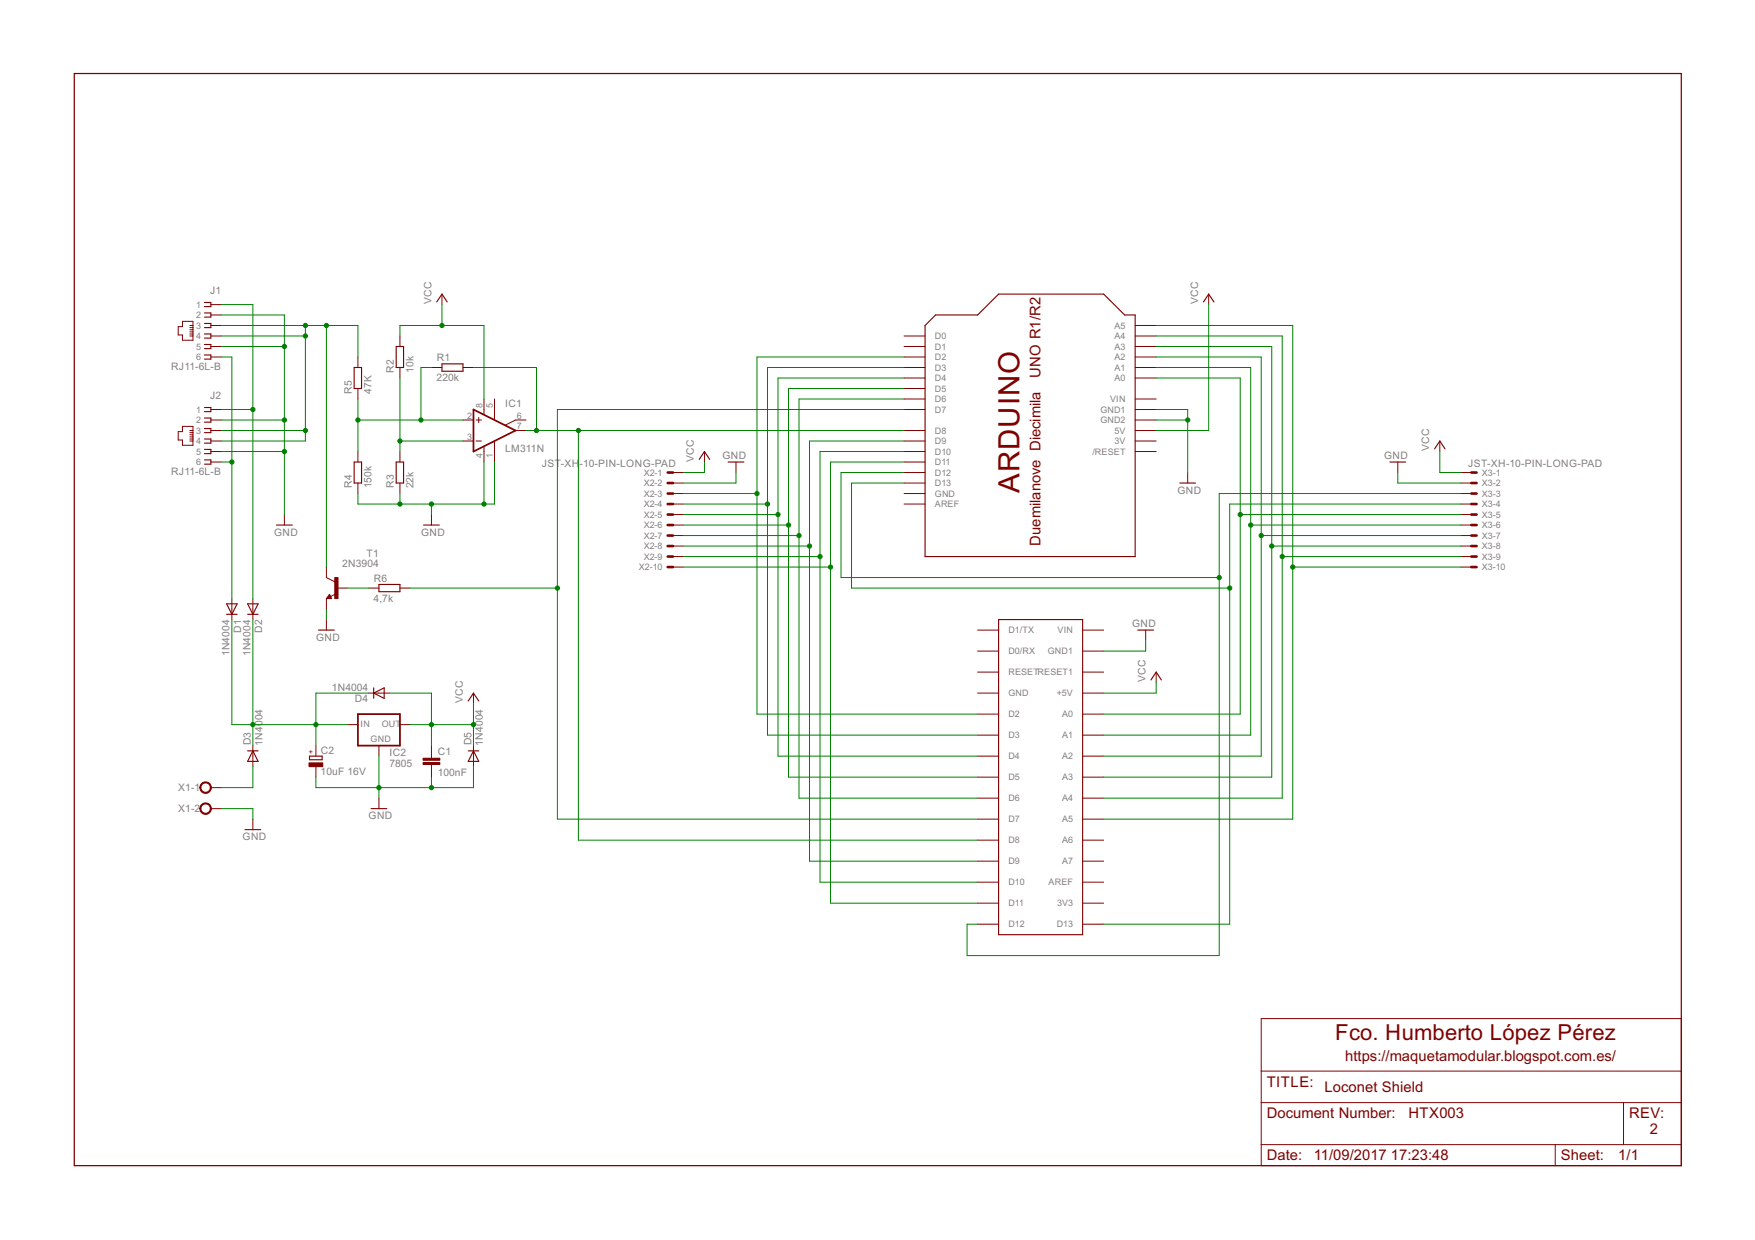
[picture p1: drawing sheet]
<svg xmlns="http://www.w3.org/2000/svg" width="297mm" height="210mm" viewBox="0 0 297 210" stroke-linecap="round" stroke-linejoin="round" font-family="sans-serif">
<g fill="none" stroke="#800000" stroke-width=".19">
<path d="M34.6 51.2h1.1v.7h-1.1M34.6 53h1.1v.7h-1.1M34.6 54.8h1.1v.7h-1.1M34.6 56.5h1.1v.7h-1.1M34.6 58.3h1.1v.7h-1.1M67.1 58.7h1.2v3.5h-1.2zM73.9 51.1l.9-1.3 .9 1.3M156.6 55.1l1.7-1.8h7.2l3.5-3.5h17.8l3.6 3.5h1.7v40.9h-35.5zM203.7 51.1l.9-1.3 .9 1.3M34.6 60.1h1.1v.7h-1.1M34.6 69h1.1v.7h-1.1M34.6 70.8h1.1v.7h-1.1"/>
<path d="M34.6 72.5h1.1v.7h-1.1M34.6 74.3h1.1v.7h-1.1M34.6 76.1h1.1v.7h-1.1M34.6 77.9h1.1v.7h-1.1M59.9 62.2h1.3v3.6h-1.3zM59.9 78.2h1.3v3.6h-1.3zM67.1 78.2h1.2v3.6h-1.2zM74.8 61.6h3.6v1.2h-3.6zM118.3 77.8l.9-1.4 .9 1.4M123.2 78.2h2.7M235.2 78.2h2.7M242.8 76l.9-1.3 .9 1.3"/>
<path d="M46.8 88.9h2.7M64.1 98.9h3.6v1.3h-3.6zM71.7 88.9h2.7M199.7 81.8h2.7M38.4 102.2h1.7l-.9 1.8zM38.4 104h1.7M41.9 104h1.8M41.9 102.2h1.8l-.9 1.8zM53.9 106.7h2.7M55.8 101l-.1 .2h.2l-.1-.4-.4 .4h.5M63.2 117.3l1.8-.9v1.8zM63.2 116.4v1.8"/>
<path d="M79.2 118.7l.9-1.4 .9 1.4M169 104.9h14.2v53.3h-14.2zM192.6 106.7h2.6M194.8 115.1l.9-1.3 .9 1.3M41.9 127.1h1.8M42.8 127.1l.9 1.8h-1.8zM52.4 128h2.1v.6h-2.1zM62.8 136.9h2.7M79.2 127.1h1.8M80.1 127.1l.9 1.8h-1.8zM41.5 140.4h2.6"/>
</g>
<g fill="none" stroke="#800000" stroke-width=".17">
<path d="M30.9 54.4h1.8v3.2h-1.8v-.9h-.7v-1.4h.7zM32.1 56.9h.6M32.1 55.1h.6M32.1 55.5h.6M32.1 55.8h.6M32.1 56.2h.6M32.1 56.5h.6M35.7 56.9h1.8M35.7 58.7h1.8M35.7 55.1h1.8M35.7 51.6h1.8M35.7 53.3h1.8"/>
<path d="M67.7 56.9v1.8M74.8 49.8v1.8M153 56.9h3.6M153 58.7h3.6M192.1 56.9h3.6M192.1 58.7h3.6M192.1 55.1h3.6M204.6 49.8v1.8M30.9 72.2h1.8v3.2h-1.8v-.9h-.7v-1.4h.7zM32.1 72.9h.6M32.1 74.7h.6M32.1 73.2h.6"/>
<path d="M32.1 73.6h.6M32.1 74h.6M32.1 74.3h.6M35.7 60.4h1.8M35.7 69.3h1.8M35.7 72.9h1.8M35.7 74.7h1.8M35.7 76.4h1.8M35.7 78.2h1.8M35.7 71.1h1.8M60.6 60.4v1.8M60.6 65.8v1.7"/>
<path d="M60.6 76.4v1.8M67.7 62.2v1.8M67.7 76.4v1.8M73 62.2h1.8M78.4 62.2h1.7M78.4 74.7h1.7M78.4 71.1h1.7M80.6 74.7h.9M80.6 71.1h.9M81 70.7v.8M81.9 67.5v2.7M81.9 75.6v2.6"/>
<path d="M83.7 67.5v3.6M83.7 74.7v3.5M87.2 72.9h1.8M89 71.1h-1.8l-1.7 .9M113.9 80h1.8M119.2 76.4v1.8M124.6 78.2v1.8M153 60.4h3.6M153 62.2h3.6M153 64h3.6M153 65.8h3.6M153 67.5h3.6"/>
<path d="M153 69.3h3.6M153 72.9h3.6M153 74.7h3.6M153 76.4h3.6M153 78.2h3.6M153 80h3.6M192.1 60.4h3.6M192.1 62.2h3.6M192.1 64h3.6M192.1 67.5h3.6M192.1 69.3h3.6M192.1 72.9h3.6"/>
<path d="M192.1 74.7h3.6M192.1 76.4h3.6M192.1 71.1h3.6M201 80v1.8M236.6 78.2v1.8M243.7 74.7v1.7M247.2 80h1.8M48.1 87.1v1.8M55.2 96v1.8l1.5 .7M57 99.5h1.8M60.6 81.8v1.7M62.4 99.5h1.7"/>
<path d="M67.7 81.8v1.7M67.7 99.5h1.8M73 87.1v1.8M113.9 81.8h1.8M113.9 83.5h1.8M113.9 85.3h1.8M113.9 87.1h1.8M113.9 88.9h1.8M113.9 90.7h1.8M113.9 92.4h1.8M113.9 94.2h1.8M113.9 96h1.8"/>
<path d="M153 81.8h3.6M153 83.5h3.6M153 85.3h3.6M247.2 81.8h1.8M247.2 83.5h1.8M247.2 85.3h1.8M247.2 87.1h1.8M247.2 88.9h1.8M247.2 90.7h1.8M247.2 92.4h1.8M247.2 94.2h1.8M247.2 96h1.8"/>
<path d="M39.2 101.3v3.6M42.8 101.3v3.6M55.2 101.3v1.8M55.2 104.9v1.8M55.8 100.6l.3 .7h-.9zM56.8 100.5l-.9 .5M62.4 117.3h3.5M80.1 117.3v1.8M165.5 117.3h3.5M165.5 106.7h3.5M165.5 110.2h3.5M165.5 113.8h3.5"/>
<path d="M183.2 117.3h3.6M183.2 106.7h3.6M183.2 110.2h3.6M183.2 113.8h3.6M193.9 106.7v1.7M195.7 113.8v1.7M35.7 133.3h1.8M35.7 136.9h1.8M42.8 126.2v3.6M42.8 138.7v1.7M53.5 126.2v1.8M53.5 129.8v1.8"/>
<path d="M58.8 122.7h1.8M64.1 126.2v1.8M64.1 135.1v1.8M67.7 122.7h1.8M73 126.2v2.2M73 129.4v2.2M80.1 126.2v3.6M165.5 120.9h3.5M165.5 124.4h3.5M165.5 128h3.5M165.5 131.6h3.5M165.5 135.1h3.5"/>
<path d="M165.5 138.7h3.5M183.2 120.9h3.6M183.2 124.4h3.6M183.2 128h3.6M183.2 131.6h3.6M183.2 135.1h3.6M183.2 138.7h3.6M165.5 142.2h3.5M165.5 145.8h3.5M165.5 149.3h3.5M165.5 152.9h3.5M165.5 156.4h3.5"/>
<path d="M183.2 142.2h3.6M183.2 145.8h3.6M183.2 149.3h3.6M183.2 152.9h3.6M183.2 156.4h3.6M213.5 172.4h71.1v24.9h-71.1zM213.5 186.6h71.1M213.5 193.8h71.1M213.5 181.3h71.1M263.2 193.8v3.5M274.8 186.6v7.2"/>
</g>
<path d="M80.1 69.3l7.1 3.6-7.1 3.5zM60.6 120.9h7.1v5.3h-7.1z" fill="none" stroke="#800000" stroke-width=".3"/>
<g fill="#800000" stroke="#800000" stroke-width=".17">
<path d="M56.7 97.8h.5v3.5h-.5z"/>
<path d="M71.6 129.1h2.8v.3h-2.8z"/>
<path d="M71.6 128.4h2.8v.3h-2.8z"/>
<path d="M52.3 129.1h2.3v.7h-2.3z"/>
</g>
<g fill="#800000" stroke="#800000" stroke-width=".17">
<path d="M34.2 132.6a.97 .97 0 0 1 1.5 .3 .97 .97 0 0 1-.7 1.4 .97 .97 0 0 1-1.2-1h.2a.8 .8 0 0 1 1.1-.7 .8 .8 0 0 1 .2 1.3 .8 .8 0 0 1-1.3-.3v-.3h-.2l.1-.3z" fill-rule="evenodd"/>
<path d="M34.2 136.1a.97 .97 0 0 1 1.5 .3 .97 .97 0 0 1-.7 1.4 .97 .97 0 0 1-1.2-.9h.2a.8 .8 0 0 1 1.1-.8 .8 .8 0 0 1 .2 1.3 .8 .8 0 0 1-1.3-.3v-.2h-.2l.1-.3z" fill-rule="evenodd"/>
</g>
<g fill="none" stroke="#800000" stroke-width=".44">
<path d="M113 80h.9M249 80h.9M113 81.8h.9M113 83.5h.9M113 85.3h.9M113 87.1h.9M113 88.9h.9M113 90.7h.9M113 92.4h.9M113 94.2h.9M113 96h.9M249 81.8h.9"/>
<path d="M249 83.5h.9M249 85.3h.9M249 87.1h.9M249 88.9h.9M249 90.7h.9M249 92.4h.9M249 94.2h.9M249 96h.9"/>
</g>
<path d="M12.6 12.4h272v184.9h-272z" fill="none" stroke="#800000" stroke-width=".21"/>
<g fill="none" stroke="#008000" stroke-width=".17">
<path d="M37.5 55.1h23.1v5.3M37.5 53.3h10.6v33.8M37.5 58.7h10.6M37.5 51.6h5.3v49.7M37.5 56.9h14.2M51.7 55.1v19.6h-14.2M55.2 55.1v40.9M67.7 56.9v-1.8h14.2v12.4M74.8 51.6v3.5M195.7 55.1h23.1v83.6h-32M195.7 58.7h19.5v72.9h-28.4M195.7 56.9h21.3v78.2h-30.2"/>
<path d="M204.6 51.6v21.3h-8.9M37.5 71.1h10.6M37.5 72.9h14.2M37.5 76.4h10.6M37.5 69.3h5.3M37.5 60.4h1.7v40.9M37.5 78.2h1.7M60.6 71.1h17.8M60.6 67.5v8.9M67.7 64v12.4M67.7 74.7h10.7M73 62.2h-1.8v8.9"/>
<path d="M80.1 62.2h10.7v10.7M81.9 78.2v7.1M83.7 78.2v7.1h-23.1v-1.8M89 72.9h64M97.9 72.9v69.3h67.6M119.2 78.2v1.8h-3.5M124.6 80v1.8h-8.9M153 62.2h-23.1v62.2h35.6M153 74.7h-16v71.1h28.5M153 80h-10.7v17.8h64.1M153 76.4h-14.2v72.9h26.7M153 69.3h-58.7v69.4h71.2"/>
<path d="M153 78.2h-12.4v74.7h24.9M153 60.4h-24.9v60.5h37.4M153 64h-21.3v64h33.8M153 65.8h-19.5v65.8h32M153 67.5h-17.8v67.6h30.3M195.7 71.1h5.3M195.7 62.2h16v62.2h-24.9M195.7 69.3h5.3v10.7M195.7 60.4h17.8v67.6h-26.7M195.7 64h14.2v56.9h-23.1M236.6 80v1.8h10.6M243.7 76.4v3.6h3.5"/>
<path d="M58.8 99.5h3.6M67.7 83.5v1.8M69.5 99.5h24.8M73 85.3v1.8M115.7 85.3h14.2M115.7 83.5h12.4M115.7 87.1h16M115.7 88.9h17.8M115.7 90.7h19.5M115.7 92.4h21.3M115.7 94.2h23.1M115.7 96h24.9"/>
<path d="M153 81.8h-8.9v17.7h64M209.9 87.1h37.3M211.7 88.9h35.5M213.5 90.7h33.7M215.2 92.4h32M217 94.2h30.2M218.8 96h28.4M247.2 85.3h-39.1v71.1h-21.3M247.2 83.5h-40.8v78.3h-42.7v-5.4h1.8M39.2 104.9v17.8h19.6M42.8 104.9v21.3M55.2 103.1v1.8"/>
<path d="M62.4 117.3h-8.9v8.9M65.9 117.3h7.1v8.9M80.1 119.1v7.1M193.9 108.4v1.8h-7.1M195.7 115.5v1.8h-8.9M37.5 136.9h5.3v1.8M42.8 129.8v3.5h-5.3M64.1 128v7.1M69.5 122.7h10.6M73 131.6v1.7M80.1 129.8v3.5h-26.6v-1.7"/>
</g>
<g fill="#008000" stroke="#008000" stroke-width=".17">
<circle cx="60.6" cy="71.1" r=".36"/>
<circle cx="71.2" cy="71.1" r=".36"/>
<circle cx="90.8" cy="72.9" r=".36"/>
<circle cx="97.9" cy="72.9" r=".36"/>
<circle cx="67.7" cy="74.7" r=".36"/>
<circle cx="74.8" cy="55.1" r=".36"/>
<circle cx="73" cy="122.7" r=".36"/>
<circle cx="80.1" cy="122.7" r=".36"/>
<circle cx="67.7" cy="85.3" r=".36"/>
<circle cx="81.9" cy="85.3" r=".36"/>
<circle cx="73" cy="85.3" r=".36"/>
<circle cx="48.1" cy="76.4" r=".36"/>
<circle cx="48.1" cy="71.1" r=".36"/>
<circle cx="48.1" cy="58.7" r=".36"/>
<circle cx="201" cy="71.1" r=".36"/>
<circle cx="64.1" cy="133.3" r=".36"/>
<circle cx="73" cy="133.3" r=".36"/>
<circle cx="51.7" cy="72.9" r=".36"/>
<circle cx="51.7" cy="56.9" r=".36"/>
<circle cx="51.7" cy="55.1" r=".36"/>
<circle cx="55.2" cy="55.1" r=".36"/>
<circle cx="94.3" cy="99.5" r=".36"/>
<circle cx="39.2" cy="78.2" r=".36"/>
<circle cx="42.8" cy="69.3" r=".36"/>
<circle cx="42.8" cy="122.7" r=".36"/>
<circle cx="53.5" cy="122.7" r=".36"/>
<circle cx="128.1" cy="83.5" r=".36"/>
<circle cx="129.9" cy="85.3" r=".36"/>
<circle cx="131.7" cy="87.1" r=".36"/>
<circle cx="133.5" cy="88.9" r=".36"/>
<circle cx="135.2" cy="90.7" r=".36"/>
<circle cx="137" cy="92.4" r=".36"/>
<circle cx="138.8" cy="94.2" r=".36"/>
<circle cx="140.6" cy="96" r=".36"/>
<circle cx="206.4" cy="97.8" r=".36"/>
<circle cx="208.1" cy="99.5" r=".36"/>
<circle cx="209.9" cy="87.1" r=".36"/>
<circle cx="211.7" cy="88.9" r=".36"/>
<circle cx="213.5" cy="90.7" r=".36"/>
<circle cx="215.2" cy="92.4" r=".36"/>
<circle cx="217" cy="94.2" r=".36"/>
<circle cx="218.8" cy="96" r=".36"/>
</g>
<text font-size="5.6" fill="#800000" x="172.6" y="83.5" transform="rotate(-90 172.6 83.5)">ARDUINO</text>
<text font-size="4.2" fill="#800000" x="226" y="176">Fco. Humberto López Pérez</text>
<g font-size="2.8" fill="#800000">
<text x="176.1" y="64" transform="rotate(-90 176.1 64)">UNO R1/R2</text>
<text x="176.1" y="92.4" transform="rotate(-90 176.1 92.4)">Duemilanove Diecimila</text>
<text x="227.7" y="179.5">https://maquetamodular.blogspot.com.es/</text>
<text x="214.4" y="184">TITLE:</text>
<text x="224.2" y="184.9">Loconet Shield</text>
<text x="214.4" y="189.3">Document Number:</text>
<text x="238.4" y="189.3">HTX003</text>
<text x="275.7" y="189.3">REV:</text>
<text x="279.2" y="192">2</text>
<text x="214.4" y="196.4">Date: 11/09/2017</text>
<text x="235.4" y="196.4">17:23:48</text>
<text x="264.2" y="196.4">Sheet:</text>
<text x="273.9" y="196.4">1/1</text>
</g>
<g font-size="1.9" fill="#808080">
<text x="35.6" y="49.8">J1</text>
<text x="73" y="51.5" transform="rotate(-90 73 51.5)">VCC</text>
<text x="202.8" y="51.5" transform="rotate(-90 202.8 51.5)">VCC</text>
<text x="29" y="62.6">RJ11-6L-B</text>
<text x="66.6" y="63.1" transform="rotate(-90 66.6 63.1)">R2</text>
<text x="70" y="63.1" transform="rotate(-90 70 63.1)">10k</text>
<text x="73.9" y="64.5">220k</text>
<text x="73.9" y="61.2">R1</text>
<text x="35.6" y="67.6">J2</text>
<text x="59.5" y="66.6" transform="rotate(-90 59.5 66.6)">R5</text>
<text x="62.9" y="66.7" transform="rotate(-90 62.9 66.7)">47K</text>
<text x="85.5" y="68.9">IC1</text>
<text x="85.5" y="76.4">LM311N</text>
<text x="122.3" y="77.7">GND</text>
<text x="234.3" y="77.7">GND</text>
<text x="241.9" y="76.4" transform="rotate(-90 241.9 76.4)">VCC</text>
<text x="29" y="80.3">RJ11-6L-B</text>
<text x="59.5" y="82.6" transform="rotate(-90 59.5 82.6)">R4</text>
<text x="62.9" y="82.7" transform="rotate(-90 62.9 82.7)">150k</text>
<text x="66.6" y="82.6" transform="rotate(-90 66.6 82.6)">R3</text>
<text x="70" y="82.7" transform="rotate(-90 70 82.7)">22k</text>
<text x="91.7" y="79">JST-XH</text>
<text x="98.1" y="79">-10-PIN-LONG-PAD</text>
<text x="117.5" y="78.2" transform="rotate(-90 117.5 78.2)">VCC</text>
<text x="199.3" y="83.5">GND</text>
<text x="248.5" y="79">JST-XH-10-PIN-LONG-PAD</text>
<text x="46.4" y="90.7">GND</text>
<text x="57.9" y="96">2N3904</text>
<text x="62" y="94.2">T1</text>
<text x="71.3" y="90.7">GND</text>
<text x="63.2" y="101.9">4,7k</text>
<text x="63.3" y="98.5">R6</text>
<text x="40.8" y="107.2" transform="rotate(-90 40.8 107.2)">D1</text>
<text x="44.4" y="107.2" transform="rotate(-90 44.4 107.2)">D2</text>
<text x="191.6" y="106.1">GND</text>
<text x="38.9" y="111.1" transform="rotate(-90 38.9 111.1)">1N4004</text>
<text x="42.4" y="111.1" transform="rotate(-90 42.4 111.1)">1N4004</text>
<text x="53.5" y="108.4">GND</text>
<text x="56.1" y="117">1N4004</text>
<text x="60.1" y="118.9">D4</text>
<text x="78.4" y="119.1" transform="rotate(-90 78.4 119.1)">VCC</text>
<text x="193.9" y="115.5" transform="rotate(-90 193.9 115.5)">VCC</text>
<text x="42.5" y="126.2" transform="rotate(-90 42.5 126.2)">D3</text>
<text x="44.4" y="126.2" transform="rotate(-90 44.4 126.2)">1N4004</text>
<text x="54.3" y="131.2">10uF 16V</text>
<text x="54.3" y="127.7">C2</text>
<text x="65.9" y="129.8">7805</text>
<text x="65.9" y="128">IC2</text>
<text x="74.1" y="131.3">100nF</text>
<text x="74.1" y="127.7">C1</text>
<text x="79.8" y="126.2" transform="rotate(-90 79.8 126.2)">D5</text>
<text x="81.7" y="126.2" transform="rotate(-90 81.7 126.2)">1N4004</text>
<text x="30.1" y="134">X1-1</text>
<text x="30.1" y="137.5">X1-2</text>
<text x="41" y="142.2">GND</text>
<text x="62.4" y="138.7">GND</text>
</g>
<g font-size="1.7" fill="#808080">
<text x="33.2" y="52.1">1</text>
<text x="33.2" y="53.9">2</text>
<text x="33.2" y="55.6">3</text>
<text x="33.2" y="57.4">4</text>
<text x="33.2" y="59.2">5</text>
<text x="158.2" y="57.4">D0</text>
<text x="158.2" y="59.2">D1</text>
<text x="188.7" y="55.6">A5</text>
<text x="188.7" y="57.4">A4</text>
<text x="188.7" y="59.2">A3</text>
<text x="33.2" y="61">6</text>
<text x="158.2" y="61">D2</text>
<text x="158.2" y="62.8">D3</text>
<text x="158.2" y="64.5">D4</text>
<text x="188.7" y="61">A2</text>
<text x="188.7" y="62.7">A1</text>
<text x="188.7" y="64.5">A0</text>
<text x="33.2" y="69.9">1</text>
<text x="33.2" y="71.6">2</text>
<text x="79.1" y="70.9">2</text>
<text x="81.7" y="69.1" transform="rotate(-90 81.7 69.1)">8</text>
<text x="83.4" y="69.1" transform="rotate(-90 83.4 69.1)">5</text>
<text x="87.5" y="70.9">6</text>
<text x="158.2" y="66.3">D5</text>
<text x="158.2" y="68.1">D6</text>
<text x="158.2" y="69.9">D7</text>
<text x="186.2" y="69.9">GND1</text>
<text x="186.2" y="71.6">GND2</text>
<text x="187.9" y="68.1">VIN</text>
<text x="33.2" y="73.4">3</text>
<text x="33.2" y="75.2">4</text>
<text x="33.2" y="77">5</text>
<text x="79.1" y="74.4">3</text>
<text x="81.7" y="77.5" transform="rotate(-90 81.7 77.5)">4</text>
<text x="83.4" y="77.5" transform="rotate(-90 83.4 77.5)">1</text>
<text x="87.5" y="72.6">7</text>
<text x="158.2" y="73.4">D8</text>
<text x="158.2" y="75.2">D9</text>
<text x="158.2" y="77">D10</text>
<text x="184.9" y="77">/RESET</text>
<text x="188.6" y="73.4">5V</text>
<text x="188.6" y="75.2">3V</text>
<text x="33.2" y="78.7">6</text>
<text x="109" y="80.5">X2-1</text>
<text x="109" y="82.3">X2-2</text>
<text x="158.2" y="78.7">D11</text>
<text x="158.2" y="80.5">D12</text>
<text x="158.2" y="82.3">D13</text>
<text x="250.8" y="80.5">X3-1</text>
<text x="250.8" y="82.3">X3-2</text>
<text x="109" y="84.1">X2-3</text>
<text x="109" y="85.9">X2-4</text>
<text x="109" y="87.6">X2-5</text>
<text x="109" y="89.4">X2-6</text>
<text x="158.2" y="84.1">GND</text>
<text x="158.2" y="85.9">AREF</text>
<text x="250.8" y="84.1">X3-3</text>
<text x="250.8" y="85.9">X3-4</text>
<text x="250.8" y="87.6">X3-5</text>
<text x="250.8" y="89.4">X3-6</text>
<text x="109" y="91.2">X2-7</text>
<text x="109" y="93">X2-8</text>
<text x="109" y="94.7">X2-9</text>
<text x="250.8" y="91.2">X3-7</text>
<text x="250.8" y="93">X3-8</text>
<text x="250.8" y="94.7">X3-9</text>
<text x="108.1" y="96.5">X2-10</text>
<text x="250.8" y="96.5">X3-10</text>
<text x="170.7" y="107.2">D1/TX</text>
<text x="179" y="107.2">VIN</text>
<text x="170.7" y="110.7">D0/RX</text>
<text x="177.4" y="110.7">GND1</text>
<text x="170.7" y="114.3">RESETRESET1</text>
<text x="170.7" y="117.9">GND</text>
<text x="178.9" y="117.8">+5V</text>
<text x="61" y="123.1">IN</text>
<text x="62.7" y="125.7">GND</text>
<text x="64.6" y="123.1">OUT</text>
<text x="170.7" y="121.4">D2</text>
<text x="170.7" y="125">D3</text>
<text x="179.8" y="121.4">A0</text>
<text x="179.8" y="125">A1</text>
<text x="170.7" y="128.5">D4</text>
<text x="179.8" y="128.5">A2</text>
<text x="170.7" y="132.1">D5</text>
<text x="170.7" y="135.6">D6</text>
<text x="179.8" y="132.1">A3</text>
<text x="179.8" y="135.6">A4</text>
<text x="170.7" y="139.2">D7</text>
<text x="170.7" y="142.7">D8</text>
<text x="179.8" y="139.2">A5</text>
<text x="179.8" y="142.7">A6</text>
<text x="170.7" y="146.3">D9</text>
<text x="170.7" y="149.9">D10</text>
<text x="177.5" y="149.8">AREF</text>
<text x="179.8" y="146.3">A7</text>
<text x="170.7" y="153.4">D11</text>
<text x="178.9" y="153.4">3V3</text>
<text x="170.7" y="157">D12</text>
<text x="178.9" y="157">D13</text>
</g>
<text font-size="1.4" fill="#800000" x="53.1" y="127.7" transform="rotate(-90 53.1 127.7)">+</text>
</svg>
